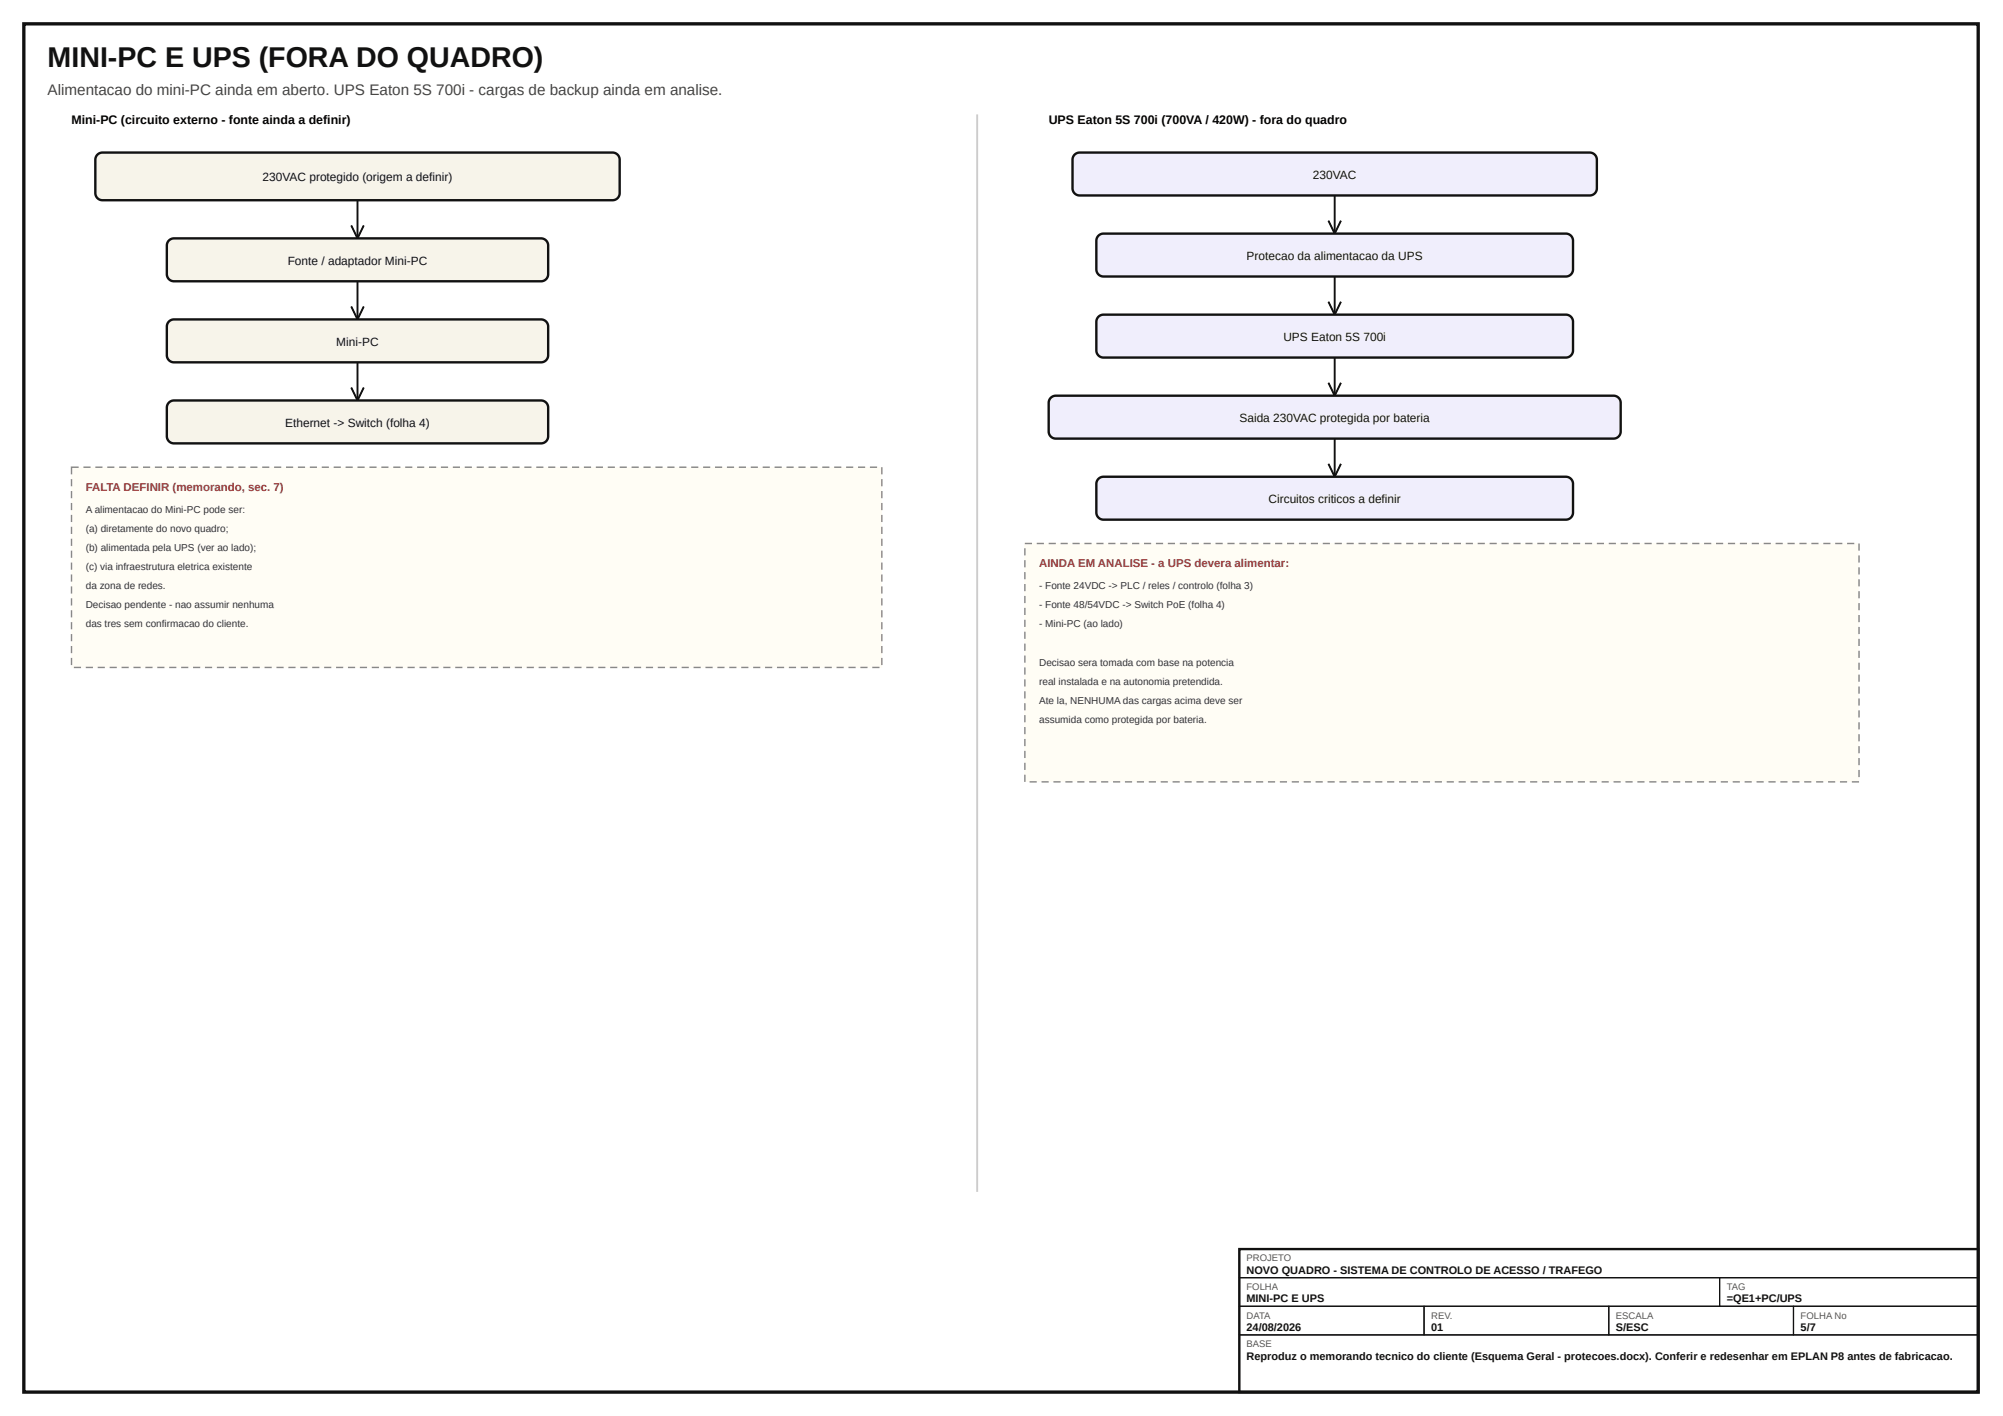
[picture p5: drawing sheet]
<svg xmlns="http://www.w3.org/2000/svg" width="420mm" height="297mm" viewBox="0 0 420 297" stroke-linecap="round" stroke-linejoin="round" font-family="sans-serif">
<path d="M5 5h410v287h-410z" fill="none" stroke="#111" stroke-width=".7" stroke-linecap="butt"/>
<path d="M20.4 32.4l.5-.3 .6-.1h107a1.5 1.5 0 0 1 1.5 1.5v7a1.5 1.5 0 0 1-1.5 1.5h-107a1.5 1.5 0 0 1-1.5-1.5v-7.1z" fill="#f7f4ea"/>
<path d="M20.4 32.4l.5-.3 .6-.1h107a1.5 1.5 0 0 1 1.5 1.5v7a1.5 1.5 0 0 1-1.5 1.5h-107a1.5 1.5 0 0 1-1.5-1.5v-7.1z" fill="none" stroke="#111" stroke-width=".5"/>
<path d="M73.7 47.3l1.3 2.7M75 42v8M76.3 47.3l-1.3 2.7" fill="none" stroke="#111" stroke-width=".4"/>
<path d="M73.7 47.3l1.3 2.7zM76.3 47.3l-1.3 2.7z" fill="#000"/>
<path d="M35.4 50.4l.5-.3 .6-.1h77a1.5 1.5 0 0 1 1.5 1.5v6a1.5 1.5 0 0 1-1.5 1.5h-77a1.5 1.5 0 0 1-1.5-1.5v-6.1z" fill="#f7f4ea"/>
<path d="M35.4 50.4l.5-.3 .6-.1h77a1.5 1.5 0 0 1 1.5 1.5v6a1.5 1.5 0 0 1-1.5 1.5h-77a1.5 1.5 0 0 1-1.5-1.5v-6.1z" fill="none" stroke="#111" stroke-width=".5"/>
<path d="M75 59v8M73.7 64.3l1.3 2.7M76.3 64.3l-1.3 2.7" fill="none" stroke="#111" stroke-width=".4"/>
<path d="M73.7 64.3l1.3 2.7zM76.3 64.3l-1.3 2.7z" fill="#000"/>
<path d="M35.4 67.4l.5-.3 .6-.1h77a1.5 1.5 0 0 1 1.5 1.5v6a1.5 1.5 0 0 1-1.5 1.5h-77a1.5 1.5 0 0 1-1.5-1.5v-6.1z" fill="#f7f4ea"/>
<path d="M35.4 67.4l.5-.3 .6-.1h77a1.5 1.5 0 0 1 1.5 1.5v6a1.5 1.5 0 0 1-1.5 1.5h-77a1.5 1.5 0 0 1-1.5-1.5v-6.1z" fill="none" stroke="#111" stroke-width=".5"/>
<path d="M75 76v8M73.7 81.3l1.3 2.7M76.3 81.3l-1.3 2.7" fill="none" stroke="#111" stroke-width=".4"/>
<path d="M73.7 81.3l1.3 2.7zM76.3 81.3l-1.3 2.7z" fill="#000"/>
<path d="M35.4 84.4l.5-.3 .6-.1h77a1.5 1.5 0 0 1 1.5 1.5v6a1.5 1.5 0 0 1-1.5 1.5h-77a1.5 1.5 0 0 1-1.5-1.5v-6.1z" fill="#f7f4ea"/>
<path d="M35.4 84.4l.5-.3 .6-.1h77a1.5 1.5 0 0 1 1.5 1.5v6a1.5 1.5 0 0 1-1.5 1.5h-77a1.5 1.5 0 0 1-1.5-1.5v-6.1z" fill="none" stroke="#111" stroke-width=".5"/>
<path d="M15 98h170v42h-170z" fill="#fffdf5"/>
<path d="M17.5 97.8h1.5v.3h-1.5zM20 97.8h1.5v.3h-1.5zM22.5 97.8h1.5v.3h-1.5zM25 97.8h1.5v.3h-1.5zM27.5 97.8h1.5v.3h-1.5zM30 97.8h1.5v.3h-1.5zM32.5 97.8h1.5v.3h-1.5zM35 97.8h1.5v.3h-1.5zM37.5 97.8h1.5v.3h-1.5zM40 97.8h1.5v.3h-1.5zM42.5 97.8h1.5v.3h-1.5zM45 97.8h1.5v.3h-1.5zM47.5 97.8h1.5v.3h-1.5zM50 97.8h1.5v.3h-1.5zM52.5 97.8h1.5v.3h-1.5zM55 97.8h1.5v.3h-1.5zM57.5 97.8h1.5v.3h-1.5zM60 97.8h1.5v.3h-1.5zM62.5 97.8h1.5v.3h-1.5zM65 97.8h1.5v.3h-1.5zM67.5 97.8h1.5v.3h-1.5zM70 97.8h1.5v.3h-1.5zM72.5 97.8h1.5v.3h-1.5zM75 97.8h1.5v.3h-1.5zM77.5 97.8h1.5v.3h-1.5zM80 97.8h1.5v.3h-1.5zM82.5 97.8h1.5v.3h-1.5zM85 97.8h1.5v.3h-1.5zM87.5 97.8h1.5v.3h-1.5zM90 97.8h1.5v.3h-1.5zM92.5 97.8h1.5v.3h-1.5zM95 97.8h1.5v.3h-1.5zM97.5 97.8h1.5v.3h-1.5zM100 97.8h1.5v.3h-1.5zM102.5 97.8h1.5v.3h-1.5zM105 97.8h1.5v.3h-1.5zM107.5 97.8h1.5v.3h-1.5zM110 97.8h1.5v.3h-1.5zM112.5 97.8h1.5v.3h-1.5zM115 97.8h1.5v.3h-1.5zM117.5 97.8h1.5v.3h-1.5zM120 97.8h1.5v.3h-1.5zM122.5 97.8h1.5v.3h-1.5zM125 97.8h1.5v.3h-1.5zM127.5 97.8h1.5v.3h-1.5zM130 97.8h1.5v.3h-1.5zM132.5 97.8h1.5v.3h-1.5zM135 97.8h1.5v.3h-1.5zM137.5 97.8h1.5v.3h-1.5zM140 97.8h1.5v.3h-1.5zM142.5 97.8h1.5v.3h-1.5zM145 97.8h1.5v.3h-1.5zM147.5 97.8h1.5v.3h-1.5zM150 97.8h1.5v.3h-1.5zM152.5 97.8h1.5v.3h-1.5zM155 97.8h1.5v.3h-1.5zM157.5 97.8h1.5v.3h-1.5zM160 97.8h1.5v.3h-1.5zM162.5 97.8h1.5v.3h-1.5zM165 97.8h1.5v.3h-1.5zM167.5 97.8h1.5v.3h-1.5zM170 97.8h1.5v.3h-1.5zM172.5 97.8h1.5v.3h-1.5zM175 97.8h1.5v.3h-1.5zM177.5 97.8h1.5v.3h-1.5zM180 97.8h1.5v.3h-1.5zM182.5 97.8h1.5v.3h-1.5zM184.8 98h.3v1.5h-.3zM184.8 100.5h.3v1.5h-.3zM184.8 103h.3v1.5h-.3zM184.8 105.5h.3v1.5h-.3zM184.8 108h.3v1.5h-.3zM184.8 110.5h.3v1.5h-.3zM184.8 113h.3v1.5h-.3zM184.8 115.5h.3v1.5h-.3zM184.8 118h.3v1.5h-.3zM184.8 120.5h.3v1.5h-.3zM184.8 123h.3v1.5h-.3zM184.8 125.5h.3v1.5h-.3zM184.8 128h.3v1.5h-.3zM184.8 130.5h.3v1.5h-.3zM184.8 133h.3v1.5h-.3zM184.8 135.5h.3v1.5h-.3zM184.8 138h.3v1.5h-.3zM183 139.8h1.5v.3h-1.5zM180.5 139.8h1.5v.3h-1.5zM178 139.8h1.5v.3h-1.5zM175.5 139.8h1.5v.3h-1.5zM173 139.8h1.5v.3h-1.5zM170.5 139.8h1.5v.3h-1.5zM168 139.8h1.5v.3h-1.5zM165.5 139.8h1.5v.3h-1.5zM163 139.8h1.5v.3h-1.5zM160.5 139.8h1.5v.3h-1.5zM158 139.8h1.5v.3h-1.5zM155.5 139.8h1.5v.3h-1.5zM153 139.8h1.5v.3h-1.5zM150.5 139.8h1.5v.3h-1.5zM148 139.8h1.5v.3h-1.5zM145.5 139.8h1.5v.3h-1.5zM143 139.8h1.5v.3h-1.5zM140.5 139.8h1.5v.3h-1.5zM138 139.8h1.5v.3h-1.5zM135.5 139.8h1.5v.3h-1.5zM133 139.8h1.5v.3h-1.5zM130.5 139.8h1.5v.3h-1.5zM128 139.8h1.5v.3h-1.5zM125.5 139.8h1.5v.3h-1.5zM123 139.8h1.5v.3h-1.5zM120.5 139.8h1.5v.3h-1.5zM118 139.8h1.5v.3h-1.5zM115.5 139.8h1.5v.3h-1.5zM113 139.8h1.5v.3h-1.5zM110.5 139.8h1.5v.3h-1.5zM108 139.8h1.5v.3h-1.5zM105.5 139.8h1.5v.3h-1.5zM103 139.8h1.5v.3h-1.5zM100.5 139.8h1.5v.3h-1.5zM98 139.8h1.5v.3h-1.5zM95.5 139.8h1.5v.3h-1.5zM93 139.8h1.5v.3h-1.5zM90.5 139.8h1.5v.3h-1.5zM88 139.8h1.5v.3h-1.5zM85.5 139.8h1.5v.3h-1.5zM83 139.8h1.5v.3h-1.5zM80.5 139.8h1.5v.3h-1.5zM78 139.8h1.5v.3h-1.5zM75.5 139.8h1.5v.3h-1.5zM73 139.8h1.5v.3h-1.5zM70.5 139.8h1.5v.3h-1.5zM68 139.8h1.5v.3h-1.5zM65.5 139.8h1.5v.3h-1.5zM63 139.8h1.5v.3h-1.5zM60.5 139.8h1.5v.3h-1.5zM58 139.8h1.5v.3h-1.5zM55.5 139.8h1.5v.3h-1.5zM53 139.8h1.5v.3h-1.5zM50.5 139.8h1.5v.3h-1.5zM48 139.8h1.5v.3h-1.5zM45.5 139.8h1.5v.3h-1.5zM43 139.8h1.5v.3h-1.5zM40.5 139.8h1.5v.3h-1.5zM38 139.8h1.5v.3h-1.5zM35.5 139.8h1.5v.3h-1.5zM33 139.8h1.5v.3h-1.5zM30.5 139.8h1.5v.3h-1.5zM28 139.8h1.5v.3h-1.5zM25.5 139.8h1.5v.3h-1.5zM23 139.8h1.5v.3h-1.5zM20.5 139.8h1.5v.3h-1.5zM18 139.8h1.5v.3h-1.5zM15.5 139.8h1.5v.3h-1.5zM14.8 138h.3v1.5h-.3zM14.8 135.5h.3v1.5h-.3zM14.8 133h.3v1.5h-.3zM14.8 130.5h.3v1.5h-.3zM14.8 128h.3v1.5h-.3zM14.8 125.5h.3v1.5h-.3zM14.8 123h.3v1.5h-.3zM14.8 120.5h.3v1.5h-.3zM14.8 118h.3v1.5h-.3zM14.8 115.5h.3v1.5h-.3zM14.8 113h.3v1.5h-.3zM14.8 110.5h.3v1.5h-.3zM14.8 108h.3v1.5h-.3zM14.8 105.5h.3v1.5h-.3zM14.8 103h.3v1.5h-.3zM14.8 100.5h.3v1.5h-.3zM14.8 97.8h1.7v.3h-1.5v-.1h.1v1.5h-.3z" fill="#888"/>
<path d="M205 24v226" fill="none" stroke="#ccc" stroke-width=".4"/>
<path d="M225.4 32.4l.5-.3 .6-.1h107a1.5 1.5 0 0 1 1.5 1.5v6a1.5 1.5 0 0 1-1.5 1.5h-107a1.5 1.5 0 0 1-1.5-1.5v-6.1z" fill="#f0eefc"/>
<path d="M225.4 32.4l.5-.3 .6-.1h107a1.5 1.5 0 0 1 1.5 1.5v6a1.5 1.5 0 0 1-1.5 1.5h-107a1.5 1.5 0 0 1-1.5-1.5v-6.1z" fill="none" stroke="#111" stroke-width=".5"/>
<path d="M278.7 46.3l1.3 2.7M280 41v8M281.3 46.3l-1.3 2.7" fill="none" stroke="#111" stroke-width=".4"/>
<path d="M278.7 46.3l1.3 2.7zM281.3 46.3l-1.3 2.7z" fill="#000"/>
<path d="M230.4 49.4l.5-.3 .6-.1h97a1.5 1.5 0 0 1 1.5 1.5v6a1.5 1.5 0 0 1-1.5 1.5h-97a1.5 1.5 0 0 1-1.5-1.5v-6.1z" fill="#f0eefc"/>
<path d="M230.4 49.4l.5-.3 .6-.1h97a1.5 1.5 0 0 1 1.5 1.5v6a1.5 1.5 0 0 1-1.5 1.5h-97a1.5 1.5 0 0 1-1.5-1.5v-6.1z" fill="none" stroke="#111" stroke-width=".5"/>
<path d="M280 58v8M278.7 63.3l1.3 2.7M281.3 63.3l-1.3 2.7" fill="none" stroke="#111" stroke-width=".4"/>
<path d="M278.7 63.3l1.3 2.7zM281.3 63.3l-1.3 2.7z" fill="#000"/>
<path d="M230.4 66.4l.5-.3 .6-.1h97a1.5 1.5 0 0 1 1.5 1.5v6a1.5 1.5 0 0 1-1.5 1.5h-97a1.5 1.5 0 0 1-1.5-1.5v-6.1z" fill="#f0eefc"/>
<path d="M230.4 66.4l.5-.3 .6-.1h97a1.5 1.5 0 0 1 1.5 1.5v6a1.5 1.5 0 0 1-1.5 1.5h-97a1.5 1.5 0 0 1-1.5-1.5v-6.1z" fill="none" stroke="#111" stroke-width=".5"/>
<path d="M280 75v8M278.7 80.3l1.3 2.7M281.3 80.3l-1.3 2.7" fill="none" stroke="#111" stroke-width=".4"/>
<path d="M278.7 80.3l1.3 2.7zM281.3 80.3l-1.3 2.7z" fill="#000"/>
<path d="M220.4 83.4l.5-.3 .6-.1h117a1.5 1.5 0 0 1 1.5 1.5v6a1.5 1.5 0 0 1-1.5 1.5h-117a1.5 1.5 0 0 1-1.5-1.5v-6.1z" fill="#f0eefc"/>
<path d="M220.4 83.4l.5-.3 .6-.1h117a1.5 1.5 0 0 1 1.5 1.5v6a1.5 1.5 0 0 1-1.5 1.5h-117a1.5 1.5 0 0 1-1.5-1.5v-6.1z" fill="none" stroke="#111" stroke-width=".5"/>
<path d="M278.7 97.3l1.3 2.7M280 92v8M281.3 97.3l-1.3 2.7" fill="none" stroke="#111" stroke-width=".4"/>
<path d="M278.7 97.3l1.3 2.7zM281.3 97.3l-1.3 2.7z" fill="#000"/>
<path d="M230.4 100.4l.5-.3 .6-.1h97a1.5 1.5 0 0 1 1.5 1.5v6a1.5 1.5 0 0 1-1.5 1.5h-97a1.5 1.5 0 0 1-1.5-1.5v-6.1z" fill="#f0eefc"/>
<path d="M230.4 100.4l.5-.3 .6-.1h97a1.5 1.5 0 0 1 1.5 1.5v6a1.5 1.5 0 0 1-1.5 1.5h-97a1.5 1.5 0 0 1-1.5-1.5v-6.1z" fill="none" stroke="#111" stroke-width=".5"/>
<path d="M215 114h175v50h-175z" fill="#fffdf5"/>
<path d="M217.5 113.8h1.5v.3h-1.5zM220 113.8h1.5v.3h-1.5zM222.5 113.8h1.5v.3h-1.5zM225 113.8h1.5v.3h-1.5zM227.5 113.8h1.5v.3h-1.5zM230 113.8h1.5v.3h-1.5zM232.5 113.8h1.5v.3h-1.5zM235 113.8h1.5v.3h-1.5zM237.5 113.8h1.5v.3h-1.5zM240 113.8h1.5v.3h-1.5zM242.5 113.8h1.5v.3h-1.5zM245 113.8h1.5v.3h-1.5zM247.5 113.8h1.5v.3h-1.5zM250 113.8h1.5v.3h-1.5zM252.5 113.8h1.5v.3h-1.5zM255 113.8h1.5v.3h-1.5zM257.5 113.8h1.5v.3h-1.5zM260 113.8h1.5v.3h-1.5zM262.5 113.8h1.5v.3h-1.5zM265 113.8h1.5v.3h-1.5zM267.5 113.8h1.5v.3h-1.5zM270 113.8h1.5v.3h-1.5zM272.5 113.8h1.5v.3h-1.5zM275 113.8h1.5v.3h-1.5zM277.5 113.8h1.5v.3h-1.5zM280 113.8h1.5v.3h-1.5zM282.5 113.8h1.5v.3h-1.5zM285 113.8h1.5v.3h-1.5zM287.5 113.8h1.5v.3h-1.5zM290 113.8h1.5v.3h-1.5zM292.5 113.8h1.5v.3h-1.5zM295 113.8h1.5v.3h-1.5zM297.5 113.8h1.5v.3h-1.5zM300 113.8h1.5v.3h-1.5zM302.5 113.8h1.5v.3h-1.5zM305 113.8h1.5v.3h-1.5zM307.5 113.8h1.5v.3h-1.5zM310 113.8h1.5v.3h-1.5zM312.5 113.8h1.5v.3h-1.5zM315 113.8h1.5v.3h-1.5zM317.5 113.8h1.5v.3h-1.5zM320 113.8h1.5v.3h-1.5zM322.5 113.8h1.5v.3h-1.5zM325 113.8h1.5v.3h-1.5zM327.5 113.8h1.5v.3h-1.5zM330 113.8h1.5v.3h-1.5zM332.5 113.8h1.5v.3h-1.5zM335 113.8h1.5v.3h-1.5zM337.5 113.8h1.5v.3h-1.5zM340 113.8h1.5v.3h-1.5zM342.5 113.8h1.5v.3h-1.5zM345 113.8h1.5v.3h-1.5zM347.5 113.8h1.5v.3h-1.5zM350 113.8h1.5v.3h-1.5zM352.5 113.8h1.5v.3h-1.5zM355 113.8h1.5v.3h-1.5zM357.5 113.8h1.5v.3h-1.5zM360 113.8h1.5v.3h-1.5zM362.5 113.8h1.5v.3h-1.5zM365 113.8h1.5v.3h-1.5zM367.5 113.8h1.5v.3h-1.5zM370 113.8h1.5v.3h-1.5zM372.5 113.8h1.5v.3h-1.5zM375 113.8h1.5v.3h-1.5zM377.5 113.8h1.5v.3h-1.5zM380 113.8h1.5v.3h-1.5zM382.5 113.8h1.5v.3h-1.5zM385 113.8h1.5v.3h-1.5zM387.5 113.8h1.5v.3h-1.5zM389.8 114h.3v1.5h-.3zM389.8 116.5h.3v1.5h-.3zM389.8 119h.3v1.5h-.3zM389.8 121.5h.3v1.5h-.3zM389.8 124h.3v1.5h-.3zM389.8 126.5h.3v1.5h-.3zM389.8 129h.3v1.5h-.3zM389.8 131.5h.3v1.5h-.3zM389.8 134h.3v1.5h-.3zM389.8 136.5h.3v1.5h-.3zM389.8 139h.3v1.5h-.3zM389.8 141.5h.3v1.5h-.3zM389.8 144h.3v1.5h-.3zM389.8 146.5h.3v1.5h-.3zM389.8 149h.3v1.5h-.3zM389.8 151.5h.3v1.5h-.3zM389.8 154h.3v1.5h-.3zM389.8 156.5h.3v1.5h-.3zM389.8 159h.3v1.5h-.3zM389.8 161.5h.3v1.5h-.3zM388.5 163.8h1.5v.3h-1.5zM386 163.8h1.5v.3h-1.5zM383.5 163.8h1.5v.3h-1.5zM381 163.8h1.5v.3h-1.5zM378.5 163.8h1.5v.3h-1.5zM376 163.8h1.5v.3h-1.5zM373.5 163.8h1.5v.3h-1.5zM371 163.8h1.5v.3h-1.5zM368.5 163.8h1.5v.3h-1.5zM366 163.8h1.5v.3h-1.5zM363.5 163.8h1.5v.3h-1.5zM361 163.8h1.5v.3h-1.5zM358.5 163.8h1.5v.3h-1.5zM356 163.8h1.5v.3h-1.5zM353.5 163.8h1.5v.3h-1.5zM351 163.8h1.5v.3h-1.5zM348.5 163.8h1.5v.3h-1.5zM346 163.8h1.5v.3h-1.5zM343.5 163.8h1.5v.3h-1.5zM341 163.8h1.5v.3h-1.5zM338.5 163.8h1.5v.3h-1.5zM336 163.8h1.5v.3h-1.5zM333.5 163.8h1.5v.3h-1.5zM331 163.8h1.5v.3h-1.5zM328.5 163.8h1.5v.3h-1.5zM326 163.8h1.5v.3h-1.5zM323.5 163.8h1.5v.3h-1.5zM321 163.8h1.5v.3h-1.5zM318.5 163.8h1.5v.3h-1.5zM316 163.8h1.5v.3h-1.5zM313.5 163.8h1.5v.3h-1.5zM311 163.8h1.5v.3h-1.5zM308.5 163.8h1.5v.3h-1.5zM306 163.8h1.5v.3h-1.5zM303.5 163.8h1.5v.3h-1.5zM301 163.8h1.5v.3h-1.5zM298.5 163.8h1.5v.3h-1.5zM296 163.8h1.5v.3h-1.5zM293.5 163.8h1.5v.3h-1.5zM291 163.8h1.5v.3h-1.5zM288.5 163.8h1.5v.3h-1.5zM286 163.8h1.5v.3h-1.5zM283.5 163.8h1.5v.3h-1.5zM281 163.8h1.5v.3h-1.5zM278.5 163.8h1.5v.3h-1.5zM276 163.8h1.5v.3h-1.5zM273.5 163.8h1.5v.3h-1.5zM271 163.8h1.5v.3h-1.5zM268.5 163.8h1.5v.3h-1.5zM266 163.8h1.5v.3h-1.5zM263.5 163.8h1.5v.3h-1.5zM261 163.8h1.5v.3h-1.5zM258.5 163.8h1.5v.3h-1.5zM256 163.8h1.5v.3h-1.5zM253.5 163.8h1.5v.3h-1.5zM251 163.8h1.5v.3h-1.5zM248.5 163.8h1.5v.3h-1.5zM246 163.8h1.5v.3h-1.5zM243.5 163.8h1.5v.3h-1.5zM241 163.8h1.5v.3h-1.5zM238.5 163.8h1.5v.3h-1.5zM236 163.8h1.5v.3h-1.5zM233.5 163.8h1.5v.3h-1.5zM231 163.8h1.5v.3h-1.5zM228.5 163.8h1.5v.3h-1.5zM226 163.8h1.5v.3h-1.5zM223.5 163.8h1.5v.3h-1.5zM221 163.8h1.5v.3h-1.5zM218.5 163.8h1.5v.3h-1.5zM216 163.8h1.5v.3h-1.5zM214.8 162.5h.3v1.5h-.3zM214.8 160h.3v1.5h-.3zM214.8 157.5h.3v1.5h-.3zM214.8 155h.3v1.5h-.3zM214.8 152.5h.3v1.5h-.3zM214.8 150h.3v1.5h-.3zM214.8 147.5h.3v1.5h-.3zM214.8 145h.3v1.5h-.3zM214.8 142.5h.3v1.5h-.3zM214.8 140h.3v1.5h-.3zM214.8 137.5h.3v1.5h-.3zM214.8 135h.3v1.5h-.3zM214.8 132.5h.3v1.5h-.3zM214.8 130h.3v1.5h-.3zM214.8 127.5h.3v1.5h-.3zM214.8 125h.3v1.5h-.3zM214.8 122.5h.3v1.5h-.3zM214.8 120h.3v1.5h-.3zM214.8 117.5h.3v1.5h-.3zM214.8 115h.3v1.5h-.3zM215 113.8h1.5v.3h-1.5z" fill="#888"/>
<path d="M260 262h155v30h-155z" fill="none" stroke="#111" stroke-width=".5"/>
<path d="M260 262h155v6h-155zM260 268h100.7v6h-100.7zM260 274h38.7v6h-38.7zM260 280h155v12h-155zM298.7 274h38.8v6h-38.8zM337.5 274h38.7v6h-38.7zM360.7 268h54.3v6h-54.3zM376.2 274h38.8v6h-38.8z" fill="none" stroke="#111" stroke-width=".25"/>
<text font-size="6" fill="#111" x="10" y="14">MINI-PC E UPS (FORA DO QUADRO)</text>
<text font-size="3.2" fill="#444" x="10" y="20">Alimentacao do mini-PC ainda em aberto. UPS Eaton 5S 700i - cargas de backup ainda em analise.</text>
<g font-size="2.6">
<text x="15" y="26">Mini-PC (circuito externo - fonte ainda a definir)</text>
<text x="220" y="26">UPS Eaton 5S 700i (700VA / 420W) - fora do quadro</text>
</g>
<g font-size="2.5" fill="#111">
<text x="55.1" y="38">230VAC protegido (origem a definir)</text>
<text x="275.4" y="37.5">230VAC</text>
<text x="60.4" y="55.5">Fonte / adaptador Mini-PC</text>
<text x="261.5" y="54.5">Protecao da alimentacao da UPS</text>
<text x="269.2" y="71.5">UPS Eaton 5S 700i</text>
<text x="70.6" y="72.5">Mini-PC</text>
<text x="59.8" y="89.5">Ethernet -&gt; Switch (folha 4)</text>
<text x="260" y="88.5">Saida 230VAC protegida por bateria</text>
<text x="266.1" y="105.5">Circuitos criticos a definir</text>
</g>
<g font-size="2.4" fill="#a33">
<text x="18" y="103">FALTA DEFINIR (memorando, sec. 7)</text>
<text x="218" y="119">AINDA EM ANALISE - a UPS devera alimentar:</text>
</g>
<g font-size="2.3" fill="#111">
<text x="261.5" y="267.2">NOVO QUADRO - SISTEMA DE CONTROLO DE ACESSO / TRAFEGO</text>
<text x="261.5" y="273.2">MINI-PC E UPS</text>
<text x="362.2" y="273.2">=QE1+PC/UPS</text>
<text x="261.5" y="279.2">24/08/2026</text>
<text x="300.2" y="279.2">01</text>
<text x="339" y="279.2">S/ESC</text>
<text x="377.7" y="279.2">5/7</text>
<text x="261.5" y="285.2">Reproduz o memorando tecnico do cliente (Esquema Geral - protecoes.docx). Conferir e redesenhar em EPLAN P8 antes de fabricacao.</text>
</g>
<g font-size="2.1" fill="#333">
<text x="18" y="107.6">A alimentacao do Mini-PC pode ser:</text>
<text x="18" y="111.6">(a) diretamente do novo quadro;</text>
<text x="18" y="115.6">(b) alimentada pela UPS (ver ao lado);</text>
<text x="18" y="119.6">(c) via infraestrutura eletrica existente</text>
<text x="18" y="123.6">da zona de redes.</text>
<text x="218" y="123.6">- Fonte 24VDC -&gt; PLC / reles / controlo (folha 3)</text>
<text x="18" y="127.6">Decisao pendente - nao assumir nenhuma</text>
<text x="18" y="131.6">das tres sem confirmacao do cliente.</text>
<text x="218" y="127.6">- Fonte 48/54VDC -&gt; Switch PoE (folha 4)</text>
<text x="218" y="131.6">- Mini-PC (ao lado)</text>
<text x="218" y="139.6">Decisao sera tomada com base na potencia</text>
<text x="218" y="143.6">real instalada e na autonomia pretendida.</text>
<text x="218" y="147.6">Ate la, NENHUMA das cargas acima deve ser</text>
<text x="218" y="151.6">assumida como protegida por bateria.</text>
</g>
<g font-size="2" fill="#555">
<text x="261.5" y="264.6">PROJETO</text>
<text x="261.5" y="270.6">FOLHA</text>
<text x="362.2" y="270.6">TAG</text>
<text x="261.5" y="276.6">DATA</text>
<text x="300.2" y="276.6">REV.</text>
<text x="339" y="276.6">ESCALA</text>
<text x="377.7" y="276.6">FOLHA No</text>
<text x="261.5" y="282.6">BASE</text>
</g>
</svg>
